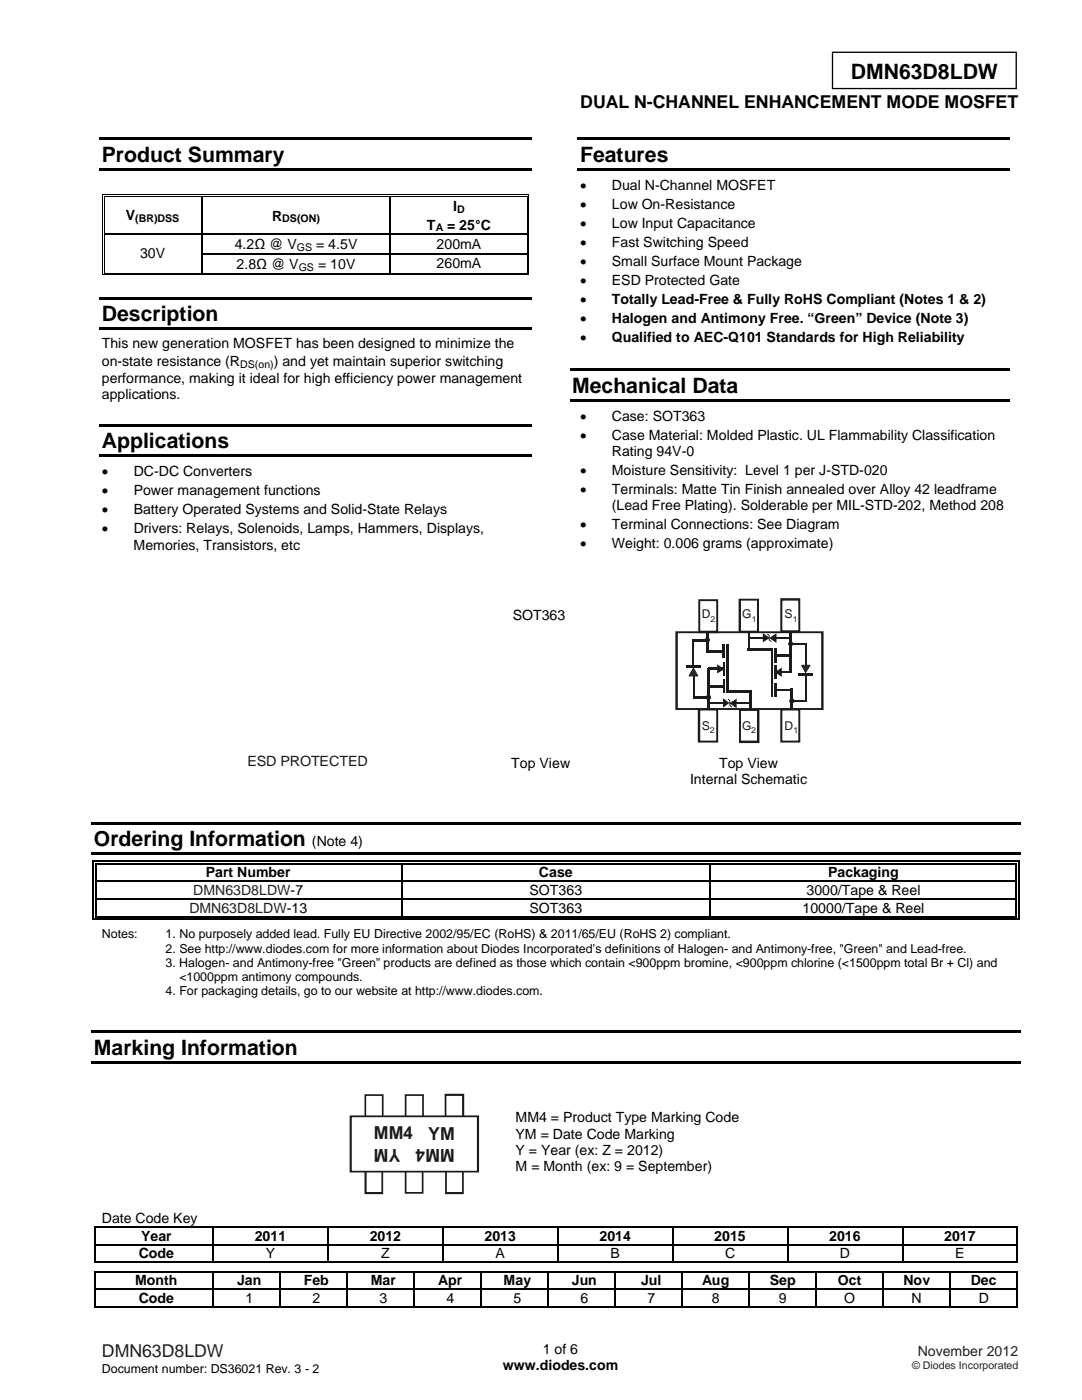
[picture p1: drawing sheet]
<svg xmlns="http://www.w3.org/2000/svg" width="216mm" height="279mm" viewBox="0 0 216 279" stroke-linecap="round" stroke-linejoin="round" font-family="sans-serif">
<path d="M166.1 10.4h36.7v7.3h-36.7z" fill="none" stroke="#000" stroke-width=".26"/>
<g fill="#000">
<path d="M19.8 27.5h86.3v.5h-86.3zM19.8 33.5h86.3v.6h-86.3zM20.3 38.7h.2v.6h-.2zM20.3 38.7h.5v.2h-.5zM20.7 39.1h.1v.2h-.1zM20.7 39.1h.1v.1h-.1zM40.2 39.2l.2 .1zM40.2 38.7h.5v.2h-.5zM40.2 39.1h.5v.1h-.5zM77.7 39.2l.3 .1zM77.7 38.7h.5v.2h-.5zM77.7 39.1h.5v.1h-.5z"/>
<path d="M105.1 38.7h.5v.2h-.5zM105.1 39.1h.2v.2h-.2zM105.1 39.1h.2v.1h-.2zM105.4 38.7h.2v.6h-.2zM115.2 27.5h86.3v.5h-86.3zM115.2 33.5h86.3v.6h-86.3zM19.8 59.2h86.3v.6h-86.3zM20.3 46.6h.2v.2h-.2zM20.3 50.5h.2v.3h-.2zM20.3 54.8h.5v.1h-.5zM20.7 46.6h.1v.2h-.1zM20.7 50.5h.1v.3h-.1z"/>
<path d="M20.7 54.4h.1v.2h-.1zM40.2 46.6h.2v.2h-.2zM40.2 50.5h.2v.3h-.2zM40.2 54.4h.5v.2h-.5zM77.7 46.6h.3v.2h-.3zM77.7 50.5h.3v.3h-.3zM77.7 54.4h.5v.2h-.5zM105.1 46.6h.2v.2h-.2zM105.1 50.5h.2v.3h-.2zM105.1 54.8h.5v.1h-.5zM105.1 54.4h.2v.2h-.2zM105.4 46.6h.2v.2h-.2z"/>
<path d="M105.4 50.5h.2v.3h-.2zM105.4 54.4h.2v.5h-.2zM19.8 65.3h86.3v.5h-86.3zM113.8 73.5h87.7v.6h-87.7zM19.8 84.6h86.3v.5h-86.3zM19.8 90.7h86.3v.5h-86.3zM113.8 79.6h87.7v.6h-87.7zM18.2 164h185.5v.6h-185.5zM18.2 170.1h185.5v.6h-185.5zM18.5 171.7h.2v.8h-.2zM18.5 171.7h.7v.3h-.7zM18.5 175.8h.2v.2h-.2z"/>
<path d="M18.5 179.3h.2v.3h-.2zM19 172.2h.2v.3h-.2zM19 175.8h.2v.2h-.2zM19 179.3h.2v.3h-.2zM80.1 172.5h.3zM80.1 171.7h.8v.3h-.8zM80.1 172.2h.8v.3h-.8zM80.1 175.8h.3v.2h-.3zM80.1 179.3h.3v.3h-.3zM141.5 172.5h.3zM141.5 171.7h.8v.3h-.8zM141.5 172.2h.8v.3h-.8z"/>
<path d="M141.5 175.8h.3v.2h-.3zM141.5 179.3h.3v.3h-.3zM202.6 171.7h.8v.3h-.8zM202.6 172.2h.3v.3h-.3zM202.6 175.8h.3v.2h-.3zM202.6 179.3h.3v.3h-.3zM203.1 171.7h.3v.8h-.3zM203.1 175.8h.3v.2h-.3zM203.1 179.3h.3v.3h-.3zM18.5 183.3h.7v.3h-.7zM19 182.8h.2v.3h-.2zM80.1 182.8h.8v.3h-.8z"/>
<path d="M141.5 182.8h.8v.3h-.8zM141.5 183.3h.8v.3h-.8zM202.6 183.3h.8v.3h-.8zM202.6 182.8h.3v.3h-.3zM203.1 182.8h.3v.8h-.3zM18.2 205.7h185.5v.5h-185.5zM18.2 211.8h185.5v.5h-185.5zM18.7 244.8h.3v.2h-.3zM18.7 248.3h.3v.2h-.3zM18.7 253.7h.3v.2h-.3zM18.7 257.2h.3v.3h-.3zM42.4 244.8h.3v.2h-.3z"/>
<path d="M42.4 248.3h.3v.2h-.3zM42.4 253.7h.3v.2h-.3zM42.4 257.2h.3v.3h-.3zM55.8 253.7h.2v.2h-.2zM55.8 257.2h.2v.3h-.2zM65.3 244.8h.3v.2h-.3zM65.3 248.3h.3v.2h-.3zM69.2 253.7h.2v.2h-.2zM69.2 257.2h.2v.3h-.2zM82.5 253.7h.3v.2h-.3zM82.5 257.2h.3v.3h-.3zM88.3 244.8h.2v.2h-.2z"/>
<path d="M88.3 248.3h.2v.2h-.2zM95.9 253.7h.3v.2h-.3zM95.9 257.2h.3v.3h-.3zM109.3 253.7h.2v.2h-.2zM109.3 257.2h.2v.3h-.2zM111.2 244.8h.2v.2h-.2zM111.2 248.3h.2v.2h-.2zM122.6 253.7h.3v.2h-.3zM122.6 257.2h.3v.3h-.3zM134.1 244.8h.3v.2h-.3zM134.1 248.3h.3v.2h-.3zM136 253.7h.3v.2h-.3z"/>
<path d="M136 257.2h.3v.3h-.3zM149.4 253.7h.2v.2h-.2zM149.4 257.2h.2v.3h-.2zM157 244.8h.3v.2h-.3zM157 248.3h.3v.2h-.3zM162.8 253.7h.2v.2h-.2zM162.8 257.2h.2v.3h-.2zM176.1 253.7h.3v.2h-.3zM176.1 257.2h.3v.3h-.3zM180 244.8h.2v.2h-.2zM180 248.3h.2v.2h-.2zM189.5 253.7h.2v.2h-.2z"/>
<path d="M189.5 257.2h.2v.3h-.2zM202.9 244.8h.2v.2h-.2zM202.9 248.3h.2v.2h-.2zM202.9 251.8h.2v.2h-.2zM202.9 253.7h.2v.2h-.2zM202.9 257.2h.2v.3h-.2zM202.9 260.7h.2v.2h-.2z"/>
</g>
<g fill="none" stroke="#000" stroke-width=".2">
<path d="M20.4 39.3v7.3M20.8 39.3v7.3M20.8 38.8h19.4M20.8 39.2h19.4M40.7 38.8h37M40.7 39.2h37M78.2 38.8h26.9M78.2 39.2h26.9M105.2 39.3v7.3M105.5 39.3v7.3M20.4 46.8v3.7M20.4 50.8v4.1"/>
<path d="M20.8 46.8v3.7M20.8 50.8v3.6M20.8 54.8h84.3M20.8 54.5h19.4M40.7 54.5h37M78.2 54.5h26.9M105.2 46.8v3.7M105.2 50.8v3.6M105.5 46.8v3.7M105.5 50.8v3.6"/>
</g>
<g fill="none" stroke="#000" stroke-width=".25">
<path d="M40.3 39.3v7.3M77.9 39.3v7.3M20.8 46.7h19.4M40.3 46.8v3.7M40.3 50.8v3.6M40.4 46.7h37.3M40.4 50.6h37.3M77.9 46.8v3.7M77.9 50.8v3.6M78 46.7h27.1M78 50.6h27.1M18.6 172.5v3.3"/>
<path d="M18.6 176v3.3M18.6 179.6v4M19.1 172.5v3.3M19.1 176v3.3M19.1 179.6v3.2M19.2 171.9h60.9M19.2 172.4h60.9M19.2 175.9h60.9M19.2 179.4h60.9M80.2 172.5v3.3M80.2 176v3.3M80.2 179.6v3.2"/>
<path d="M80.4 175.9h61.1M80.4 179.4h61.1M80.9 171.9h60.6M80.9 172.4h60.6M141.6 172.5v3.3M141.6 176v3.3M141.6 179.6v3.2M141.8 175.9h60.8M141.8 179.4h60.8M142.3 171.9h60.3M142.3 172.4h60.3M202.8 172.5v3.3"/>
<path d="M202.8 176v3.3M202.8 179.6v3.2M203.3 172.5v3.3M203.3 176v3.3M203.3 179.6v3.2M19.2 183.5h122.3M19.2 182.9h60.9M80.9 182.9h60.6M142.3 183.5h60.3M142.3 182.9h60.3M18.7 244.9h23.7M18.7 251.9h23.7"/>
<path d="M18.7 253.8h23.7M18.9 245v3.3M18.9 248.5v3.5M18.9 253.9v3.3M18.9 257.5v3.4M19 248.4h23.4M19 257.3h23.4M42.5 245v3.3M42.5 248.5v3.5M42.5 253.9v3.3M42.5 257.5v3.4M42.7 244.9h22.6"/>
<path d="M42.7 248.4h22.6M42.7 251.9h22.6M42.7 253.8h13.1M42.7 257.3h13.1M55.9 253.9v3.3M55.9 257.5v3.4M56 253.8h13.2M56 257.3h13.2M65.5 245v3.3M65.5 248.5v3.5M65.6 244.9h22.7M65.6 248.4h22.7"/>
<path d="M65.6 251.9h22.7M69.3 253.9v3.3M69.3 257.5v3.4M69.4 253.8h13.1M69.4 257.3h13.1M82.7 253.9v3.3M82.7 257.5v3.4M82.8 253.8h13.1M82.8 257.3h13.1M88.4 245v3.3M88.4 248.5v3.5M88.5 244.9h22.7"/>
<path d="M88.5 248.4h22.7M88.5 251.9h22.7M96 253.9v3.3M96 257.5v3.4M96.2 253.8h13.1M96.2 257.3h13.1M109.4 253.9v3.3M109.4 257.5v3.4M109.5 253.8h13.1M109.5 257.3h13.1M111.3 245v3.3M111.3 248.5v3.5"/>
<path d="M111.4 244.9h22.7M111.4 248.4h22.7M111.4 251.9h22.7M122.8 253.9v3.3M122.8 257.5v3.4M122.9 253.8h13.1M122.9 257.3h13.1M134.2 245v3.3M134.2 248.5v3.5M134.4 244.9h22.6M134.4 248.4h22.6M134.4 251.9h22.6"/>
<path d="M136.1 253.9v3.3M136.1 257.5v3.4M136.3 253.8h13.1M136.3 257.3h13.1M149.5 253.9v3.3M149.5 257.5v3.4M149.6 253.8h13.2M149.6 257.3h13.2M157.1 245v3.3M157.1 248.5v3.5M157.3 244.9h22.7M157.3 248.4h22.7"/>
<path d="M157.3 251.9h22.7M162.9 253.9v3.3M162.9 257.5v3.4M163 253.8h13.1M163 257.3h13.1M176.3 253.9v3.3M176.3 257.5v3.4M176.4 253.8h13.1M176.4 257.3h13.1M180.1 245v3.3M180.1 248.5v3.5M180.2 244.9h22.7"/>
<path d="M180.2 248.4h22.7M180.2 251.9h22.7M189.6 253.9v3.3M189.6 257.5v3.4M189.7 253.8h13.2M189.7 257.3h13.2M203 245v3.3M203 248.5v3.5M203 253.9v3.3M203 257.5v3.4M18.7 260.8h23.7M42.7 260.8h13.1"/>
<path d="M56 260.8h13.2M69.4 260.8h13.1M82.8 260.8h13.1M96.2 260.8h13.1M109.5 260.8h13.1M122.9 260.8h13.1M136.3 260.8h13.1M149.6 260.8h13.2M163 260.8h13.1M176.4 260.8h13.1M189.7 260.8h13.2"/>
</g>
<path d="M135.1 126h28.9v.4h-28.9zM164 126h.3v.2h-.3zM163.9 126.2h.4v15.3h-.4zM164 141.5h.3v.2h-.3zM135.1 141.3h28.9v.4h-28.9zM134.8 141.5h.3v.2h-.3zM134.8 126.2h.5v15.3h-.5zM134.8 126h.3v.2h-.3z" fill="#1f1a17"/>
<path d="M154.7 129.4v2.8M154.7 132.8v2.7M154.7 136.3v2.7M154.9 130.7h2.9M157.7 126.1v8.2M157.9 137.4v4.3" fill="none" stroke="#1f1a17" stroke-width=".4"/>
<path d="M149.4 126.2v3.6" fill="none" stroke="#1f1a17" stroke-width=".38"/>
<g fill="#1f1a17">
<path d="M147.7 125.9h3.6v.4h-3.6zM151.3 126.1h.1v.2h-.1zM151 119.7h.4v6.4h-.4zM151.3 119.5h.1v.2h-.1zM147.7 119.5h3.6v.4h-3.6zM147.4 119.5h.3v.2h-.3zM147.4 119.7h.4v6.4h-.4zM147.4 126.1h.3v.2h-.3z"/>
<path d="M139.5 147.8h3.6v.4h-3.6zM143.1 148h.2v.2h-.2zM142.9 141.6h.4v6.4h-.4zM143.1 141.4h.2v.2h-.2zM139.5 141.4h3.6v.4h-3.6zM139.2 141.4h.3v.2h-.3zM139.2 141.6h.5v6.4h-.5zM139.2 148h.3v.2h-.3z"/>
<path d="M139.5 125.9h3.6v.5h-3.6zM143.1 126.2h.2v.2h-.2zM142.9 119.8h.4v6.4h-.4zM143.1 119.6h.2v.2h-.2zM139.5 119.6h3.6v.4h-3.6zM139.3 119.6h.2v.2h-.2zM139.3 119.8h.4v6.4h-.4zM139.3 126.2h.2v.2h-.2z"/>
<path d="M147.7 147.8h3.6v.5h-3.6zM151.3 148h.2v.3h-.2zM151 141.7h.5v6.3h-.5zM151.3 141.5h.2v.2h-.2zM147.7 141.5h3.6v.4h-3.6zM147.5 141.5h.2v.2h-.2zM147.5 141.7h.3v6.3h-.3zM147.5 148h.2v.3h-.2z"/>
<path d="M155.9 125.8h3.6v.4h-3.6zM159.5 126h.2v.2h-.2zM159.3 119.7h.4v6.3h-.4zM159.5 119.4h.2v.3h-.2zM155.9 119.4h3.6v.5h-3.6zM155.7 119.4h.2v.3h-.2zM155.7 119.7h.4v6.3h-.4zM155.7 126h.2v.2h-.2z"/>
<path d="M155.9 147.8h3.6v.4h-3.6zM159.5 148h.2v.2h-.2zM159.3 141.6h.4v6.4h-.4zM159.5 141.4h.2v.2h-.2zM155.9 141.4h3.6v.4h-3.6zM155.7 141.4h.2v.2h-.2zM155.7 141.6h.4v6.4h-.4zM155.7 148h.2v.2h-.2z"/>
</g>
<path d="M154 129.4v9.6M154.6 134.1h3.2M154.6 137.6h3.4M157.8 128.5h2.9M158 139.8h2.9M160.7 128.3v4.5M160.8 134.7v5.3" fill="none" stroke="#1f1a17" stroke-width=".38"/>
<path d="M149.2 129.6h4.9" fill="none" stroke="#1f1a17" stroke-width=".4"/>
<path d="M159.3 134.3h2.9v.5h-2.9z" fill="#1f1a17"/>
<path d="M160 132.8h1.6l-.9 1.4z" fill="#292e26"/>
<path d="M160 132.8h1.6l-.9 1.4z" fill="none" stroke="#1f1a17" stroke-width=".2"/>
<g fill="#1f1a17">
<path d="M155.6 133.5h.4v1.2h-.4zM156 133.2v.3h-.2h-.1zM154.8 133.9l.9-.4 .2 .2-.8 .6zM154.8 133.9l.2 .2-.2 .2-.2-.2zM155.1 133.9l.8 .6-.2 .4-.9-.6zM155.8 134.7h.2v.4l-.3-.2z"/>
<path d="M157.7 127.9v.5zM157.7 127.9l.4 .2-.3 .3h-.1zM157.8 128.4l.3-.3 .2 .4h-.5zM158.1 128.5h.2zM157.8 128.5h.5zM157.8 128.5h.5zM157.8 128.5h.5l-.2 .3zM157.7 128.6l.1-.1 .3 .3-.4 .2zM157.7 128.8v.2zM157.7 128.6v.4zM157.7 128.6v.4zM157.7 128.5v.5h-.2v-.2zM157.3 128.5h.4l-.2 .3-.2-.1zM157.3 128.5h.2zM157.3 128.5h.3zM157.3 128.5h.3zM157.3 128.3l.2-.2 .2 .3-.4 .1zM157.5 128l.2-.1v.5l-.2-.3zM157.7 127.9v.2zM157.7 127.9v.5z"/>
<path d="M158 139.4v.4zM158 139.4l.4 .2-.3 .2zM158.4 139.6l.1 .2h-.4zM158.3 139.8h.2zM158.1 139.8h.4zM158.1 139.8h.4zM158.1 139.8h.4v.3l-.2 .1zM158 140h.1l.2 .2-.3 .2zM158 140.2v.2zM158 140v.4zM158 140v.4zM157.6 140.2l.3-.2 .1 .4zM157.5 140h.4l-.3 .2zM157.5 140h.1zM157.5 139.8h.4v.2h-.4zM157.5 139.8h.4zM157.5 139.7l.1-.1 .3 .2h-.4zM157.6 139.6l.4-.2v.4h-.1zM158 139.4v.2zM158 139.4v.4z"/>
</g>
<g fill="#1f1a17">
<path d="M157.5 128.2h.5l.1 .3-.1 .2-.3 .1-.2-.1z" fill-rule="evenodd"/>
<path d="M157.7 139.7l.3-.1 .2 .1 .1 .1-.1 .3h-.5z" fill-rule="evenodd"/>
</g>
<path d="M149.2 127.3h3.7M154.2 127.3h3.6" fill="none" stroke="#1f1a17" stroke-width=".38"/>
<path d="M154.5 126.8h.4v1.1h-.4zM154.6 126.6l.3-.2v.4h-.2zM153.8 127.1l.8-.5 .2 .4-.8 .5zM153.5 127.3l.3-.2 .1 .2-.1 .2zM154 127.1l.8 .6-.2 .4-.8-.6zM154.7 127.9h.2v.4l-.3-.2z" fill="#1f1a17"/>
<path d="M152.4 126.8l.8 .5-.8 .5z" fill="#000"/>
<path d="M152.2 126.8h.4v1h-.4zM152.2 127.8h.2l.1 .2-.3 .2zM152.3 127.6l.8-.5 .3 .3-.9 .6zM153.2 127.3l.2-.2 .2 .2-.2 .1zM152.5 126.6l.9 .5-.3 .3-.8-.5zM152.2 126.4l.3 .2-.1 .2h-.2z" fill="#1f1a17"/>
<path d="M153.2 126.6l.3 .3v.8l.4 .3" fill="none" stroke="#1f1a17" stroke-width=".2"/>
<path d="M141.2 126v4.3" fill="none" stroke="#1f1a17" stroke-width=".4"/>
<path d="M144.5 132.1v2.8" fill="none" stroke="#1f1a17" stroke-width=".38"/>
<path d="M144.2 128.6h.5v2.8h-.5z" fill="#1f1a17"/>
<path d="M144.5 135.5v2.7" fill="none" stroke="#1f1a17" stroke-width=".38"/>
<g fill="#1f1a17">
<path d="M141.2 133.3h.4v8.3h-.4z"/>
<path d="M149.5 137.9h.5v3.6h-.5z"/>
</g>
<path d="M141.4 136.9h2.9" fill="none" stroke="#1f1a17" stroke-width=".4"/>
<path d="M138.3 127.5v5.5M138.5 134.9v4.4" fill="none" stroke="#1f1a17" stroke-width=".38"/>
<g fill="#1f1a17">
<path d="M141.3 133.3h3.3v.4h-3.3z"/>
<path d="M141.1 129.8h3.4v.5h-3.4z"/>
<path d="M144.9 128.7h.5v9.6h-.5z"/>
<path d="M138.2 127.5h2.9v.5h-2.9z"/>
<path d="M145.1 137.8h4.8v.5h-4.8z"/>
<path d="M138.4 138.9h2.9v.5h-2.9z"/>
</g>
<path d="M137 133.1h2.9" fill="none" stroke="#1f1a17" stroke-width=".4"/>
<path d="M138.4 133.4l.8 1.5h-1.7z" fill="#292e26"/>
<path d="M138.4 133.4l.8 1.5h-1.7z" fill="none" stroke="#1f1a17" stroke-width=".2"/>
<g fill="#1f1a17">
<path d="M143.1 133h.4v1h-.4zM143.1 134h.2l.1 .2-.3 .2zM143.2 133.9l.9-.5 .2 .3-.9 .5zM144.3 133.4l.3 .1-.3 .2-.1-.2zM143.4 132.8l.9 .6-.2 .2-.9-.5zM143.1 132.6l.3 .2-.1 .2h-.2z"/>
<path d="M141.4 139.3v.4zM141 139.6l.4-.3v.4zM140.9 139.2h.4v.1l-.3 .3zM140.9 139.2h.2zM140.9 139.2h.4zM140.9 139.2h.4zM141 138.8l.3 .4h-.4zM141 138.8l.4-.1v.4zM141.4 138.7v.2zM141.4 138.7v.4zM141.4 138.7v.4zM141.4 138.7l.4 .1-.4 .3zM141.5 139.1l.3-.3 .1 .4h-.4zM141.6 139.2h.3zM141.5 139.2h.4zM141.5 139.2h.4zM141.5 139.2h.4l-.1 .4zM141.4 139.3l.4 .3-.4 .1zM141.4 139.5v.2zM141.4 139.3v.4z"/>
<path d="M141.2 127.8v.5zM140.8 128.1l.4-.3v.5zM140.6 127.7h.5v.1l-.3 .3zM140.6 127.7h.2zM140.6 127.7h.5zM140.6 127.7h.5zM140.8 127.3l.3 .4h-.5zM140.8 127.3l.4-.1v.4zM141.2 127.2v.2zM141.2 127.2v.4zM141.2 127.2v.4zM141.2 127.2l.3 .1-.2 .3zM141.5 127.3l.1 .4h-.3zM141.5 127.7h.1zM141.3 127.7h.3zM141.3 127.7h.3zM141.3 127.7h.3l-.1 .4zM141.2 127.8l.3 .3-.3 .2zM141.2 128v.3zM141.2 127.8v.5z"/>
</g>
<g fill="#1f1a17">
<path d="M140.9 127.5h.5v.4h-.5l-.1-.2z" fill-rule="evenodd"/>
<circle cx="141.4" cy="139.2" r=".29"/>
</g>
<path d="M141.3 140.3h3.6M146.3 140.3h3.6" fill="none" stroke="#1f1a17" stroke-width=".38"/>
<path d="M144.3 139.8h.4v1h-.4zM144.3 140.8h.2l.1 .2-.3 .2zM144.3 140.7l.8-.6 .2 .3-.7 .6zM145.3 140.1l.3 .2-.3 .1zM144.3 139.8l.3-.2 .7 .5-.2 .3zM144.3 139.4l.3 .2-.1 .2h-.2z" fill="#1f1a17"/>
<path d="M145.9 140.3l.9-.5v1.1z" fill="#000"/>
<path d="M146.6 139.8h.4v1.1h-.4zM147 139.4v.4h-.2l-.1-.1zM145.8 140.1l.9-.4 .2 .3-.9 .5zM145.5 140.3l.3-.2 .1 .2-.1 .2zM146 140.1l.9 .6-.3 .4-.8-.6zM146.8 140.9h.2v.4l-.4-.2z" fill="#1f1a17"/>
<path d="M145.3 139.6l.3 .2v.9l.4 .4" fill="none" stroke="#1f1a17" stroke-width=".2"/>
<g fill="#1f1a17">
<path d="M70 222.6h25.3v.4h-25.3zM95.3 222.6h.3v.2h-.3zM95.2 222.8h.4v11h-.4zM95.3 233.8h.3v.2h-.3zM70 233.7h25.3v.3h-25.3zM69.8 233.8h.2v.2h-.2zM69.8 222.8h.4v11h-.4zM69.8 222.6h.2v.2h-.2z"/>
<path d="M84.2 218.5h.4v4.3h-.4zM84.4 218.4h.2v.1h-.2zM80.9 218.4h3.5v.3h-3.5zM80.8 218.4h.1v.1h-.1zM80.8 218.5h.3v4.3h-.3z"/>
<path d="M76.2 218.5h.3v4.3h-.3zM76.4 218.4h.1v.1h-.1zM72.9 218.4h3.5v.3h-3.5zM72.7 218.4h.2v.1h-.2zM72.7 218.5h.4v4.3h-.4z"/>
<path d="M92.2 218.5h.4v4.3h-.4zM92.5 218.3h.1v.2h-.1zM88.9 218.3h3.6v.4h-3.6zM88.7 218.3h.2v.2h-.2zM88.7 218.5h.4v4.3h-.4z"/>
<path d="M72.7 233.8h.5v4.3h-.5zM72.7 238.1h.3v.2h-.3zM73 237.9h3.3v.4h-3.3zM76.3 238.1h.2v.2h-.2zM76.1 233.8h.4v4.3h-.4z"/>
<path d="M80.8 233.7h.3v4.4h-.3zM80.8 238.1h.1v.1h-.1zM80.9 237.9h3.4v.3h-3.4zM84.3 238.1h.2v.1h-.2zM84.2 233.7h.3v4.4h-.3z"/>
<path d="M88.8 233.8h.4v4.3h-.4zM88.8 238.1h.2v.2h-.2zM89 237.9h3.4v.4h-3.4zM92.4 238.1h.1v.2h-.1zM92.2 233.8h.3v4.3h-.3z"/>
</g>
<g font-size="4.2">
<text x="169.8" y="15.8">DMN63D8LDW</text>
<text x="20.3" y="32.3">Product Summary</text>
<text x="115.7" y="32.3">Features</text>
<text x="20.3" y="64.1">Description</text>
<text x="114.2" y="78.4">Mechanical Data</text>
<text x="20.3" y="89.5">Applications</text>
<text x="18.7" y="168.9">Ordering Information</text>
<text x="18.7" y="210.5">Marking Information</text>
</g>
<g font-size="3.6" fill="#1f1a17">
<text x="74.6" y="227.4">MM4</text>
<text x="85.4" y="227.5">YM</text>
<text x="79.9" y="229.3" transform="rotate(-180 79.9 229.3)">YM</text>
<text x="90.8" y="229.4" transform="rotate(-180 90.8 229.4)">MM4</text>
</g>
<text font-size="3.5" x="115.8" y="21.5">DUAL N-CHANNEL ENHANCEMENT MODE MOSFET</text>
<text font-size="3.5" fill="#231f20" x="20.3" y="270.9">DMN63D8LDW</text>
<g font-size="2.8">
<text x="115.7" y="37.9">•</text>
<text x="115.7" y="41.7">•</text>
<text x="122.1" y="37.9">Dual N-Channel MOSFET</text>
<text x="122.1" y="41.7">Low On-Resistance</text>
<text x="25.1" y="44">V</text>
<text x="54.3" y="44">R</text>
<text x="85.2" y="45.8">T</text>
<text x="89.2" y="45.8">= 25°C</text>
<text x="90.4" y="42.2">I</text>
<text x="115.7" y="45.5">•</text>
<text x="122.1" y="45.5">Low Input Capacitance</text>
<text x="27.9" y="51.6">30V</text>
<text x="46.8" y="49.8">4.2Ω @ V</text>
<text x="47.2" y="53.7">2.8Ω @ V</text>
<text x="63.1" y="49.8">= 4.5V</text>
<text x="63.5" y="53.7">= 10V</text>
<text x="87.1" y="53.6">260mA</text>
<text x="87.1" y="49.6">200mA</text>
<text x="115.7" y="49.3">•</text>
<text x="115.7" y="53.1">•</text>
<text x="122.1" y="49.3">Fast Switching Speed</text>
<text x="122.1" y="53.1">Small Surface Mount Package</text>
<text x="115.7" y="56.9">•</text>
<text x="122.1" y="56.9">ESD Protected Gate</text>
<text x="115.7" y="60.6">•</text>
<text x="115.7" y="64.4">•</text>
<text x="122.1" y="60.6">Totally Lead-Free &amp; Fully RoHS Compliant (Notes 1 &amp; 2)</text>
<text x="122.1" y="64.4">Halogen and Antimony Free. “Green” Device (Note 3)</text>
<text x="20.3" y="69.5">This new generation MOSFET has been designed to minimize the</text>
<text x="115.7" y="68.2">•</text>
<text x="122.1" y="68.2">Qualified to AEC-Q101 Standards for High Reliability</text>
<text x="20.3" y="76.4">performance, making it ideal for high efficiency power management</text>
<text x="20.3" y="73.1">on-state resistance (R</text>
<text x="54.6" y="73.1">) and yet maintain superior switching</text>
<text x="20.3" y="79.7">applications.</text>
<text x="115.7" y="84">•</text>
<text x="122.1" y="84">Case: SOT363</text>
<text x="115.7" y="87.8">•</text>
<text x="122.1" y="87.8">Case Material: Molded Plastic. UL Flammability Classification</text>
<text x="20.3" y="95.1">•</text>
<text x="26.7" y="95.1">DC-DC Converters</text>
<text x="115.7" y="94.8">•</text>
<text x="122.1" y="91">Rating 94V-0</text>
<text x="122.1" y="94.8">Moisture Sensitivity: Level 1 per J-STD-020</text>
<text x="20.3" y="98.9">•</text>
<text x="26.7" y="98.9">Power management functions</text>
<text x="115.7" y="98.6">•</text>
<text x="122.1" y="101.9">(Lead Free Plating). Solderable per MIL-STD-202, Method 208</text>
<text x="122.1" y="98.6">Terminals: Matte Tin Finish annealed over Alloy 42 leadframe</text>
<text x="20.3" y="102.7">•</text>
<text x="20.3" y="106.4">•</text>
<text x="26.7" y="102.7">Battery Operated Systems and Solid-State Relays</text>
<text x="26.7" y="106.4">Drivers: Relays, Solenoids, Lamps, Hammers, Displays,</text>
<text x="115.7" y="105.6">•</text>
<text x="122.1" y="105.6">Terminal Connections: See Diagram</text>
<text x="26.7" y="109.7">Memories, Transistors, etc</text>
<text x="115.7" y="109.4">•</text>
<text x="122.1" y="109.4">Weight: 0.006 grams (approximate)</text>
<text x="102.3" y="123.8">SOT363</text>
<text x="102" y="153.2">Top View</text>
<text x="143.5" y="153.2">Top View</text>
<text x="137.7" y="156.4">Internal Schematic</text>
<text x="62.3" y="168.9">(Note 4)</text>
<text x="41.1" y="175.1">Part Number</text>
<text x="105.7" y="178.6">SOT363</text>
<text x="107.5" y="175.1">Case</text>
<text x="160.9" y="178.6">3000/Tape &amp; Reel</text>
<text x="165.3" y="175.1">Packaging</text>
<text x="105.7" y="182.1">SOT363</text>
<text x="160.2" y="182.1">10000/Tape &amp; Reel</text>
<text x="102.9" y="224">MM4 = Product Type Marking Code</text>
<text x="102.9" y="227.2">YM = Date Code Marking</text>
<text x="102.9" y="230.5">Y = Year (ex: Z = 2012)</text>
<text x="102.9" y="233.7">M = Month (ex: 9 = September)</text>
<text x="20.3" y="244.1">Date Code Key</text>
<text x="27.7" y="251.1">Code</text>
<text x="28.2" y="247.6">Year</text>
<text x="50.8" y="247.6">2011</text>
<text x="53" y="251.1">Y</text>
<text x="73.8" y="247.6">2012</text>
<text x="76.1" y="251.1">Z</text>
<text x="96.7" y="247.6">2013</text>
<text x="98.9" y="251.1">A</text>
<text x="119.6" y="247.6">2014</text>
<text x="121.8" y="251.1">B</text>
<text x="142.5" y="247.6">2015</text>
<text x="144.7" y="251.1">C</text>
<text x="165.5" y="247.6">2016</text>
<text x="167.6" y="251.1">D</text>
<text x="188.4" y="247.6">2017</text>
<text x="190.6" y="251.1">E</text>
<text x="27" y="256.5">Month</text>
<text x="47.3" y="256.5">Jan</text>
<text x="60.6" y="256.5">Feb</text>
<text x="74" y="256.5">Mar</text>
<text x="87.4" y="256.5">Apr</text>
<text x="100.5" y="256.5">May</text>
<text x="114.1" y="256.5">Jun</text>
<text x="127.9" y="256.5">Jul</text>
<text x="140.1" y="256.5">Aug</text>
<text x="153.6" y="256.5">Sep</text>
<text x="167.2" y="256.5">Oct</text>
<text x="180.3" y="256.5">Nov</text>
<text x="193.7" y="256.5">Dec</text>
<text x="27.7" y="260.1">Code</text>
<text x="49" y="260.1">1</text>
<text x="62.3" y="260.1">2</text>
<text x="75.7" y="260.1">3</text>
<text x="89.1" y="260.1">4</text>
<text x="102.4" y="260.1">5</text>
<text x="115.8" y="260.1">6</text>
<text x="129.2" y="260.1">7</text>
<text x="142" y="260.1">8</text>
<text x="155.4" y="260.1">9</text>
<text x="168.4" y="260.1">O</text>
<text x="181.9" y="260.1">N</text>
<text x="195.3" y="260.1">D</text>
<text x="100.3" y="273.5">www.diodes.com</text>
<text x="108.3" y="270.2">1 of 6</text>
</g>
<text font-size="2.8" fill="#1f1a17" x="49.4" y="152.8">ESD PROTECTED</text>
<g font-size="2.8" fill="#231f20">
<text x="38.6" y="178.6">DMN63D8LDW-7</text>
<text x="37.8" y="182.1">DMN63D8LDW-13</text>
<text x="183.1" y="270.6">November 2012</text>
</g>
<g font-size="2.5">
<text x="20.3" y="187.3">Notes:</text>
<text x="33" y="190.1">2. See http://www.diodes.com for more information about Diodes Incorporated’s definitions of Halogen- and Antimony-free, &quot;Green&quot; and Lead-free.</text>
<text x="33" y="187.3">1. No purposely added lead. Fully EU Directive 2002/95/EC (RoHS) &amp; 2011/65/EU (RoHS 2) compliant.</text>
<text x="33" y="193">3. Halogen- and Antimony-free &quot;Green” products are defined as those which contain &lt;900ppm bromine, &lt;900ppm chlorine (&lt;1500ppm total Br + Cl) and</text>
<text x="35.8" y="195.8">&lt;1000ppm antimony compounds.</text>
<text x="33" y="198.6">4. For packaging details, go to our website at http://www.diodes.com.</text>
<text x="20.3" y="274">Document number: DS36021 Rev. 3 - 2</text>
</g>
<g font-size="2.4" fill="#1f1a17">
<text x="140" y="123.4">D</text>
<text x="148.1" y="123.4">G</text>
<text x="156.6" y="123.4">S</text>
<text x="140" y="145.7">S</text>
<text x="148.1" y="145.7">G</text>
<text x="156.6" y="145.7">D</text>
</g>
<g font-size="2.1">
<text x="27" y="44.4">(BR)DSS</text>
<text x="56.3" y="44.4">DS(ON)</text>
<text x="87" y="46.2">A</text>
<text x="91.2" y="42.5">D</text>
<text x="59.2" y="50.1">GS</text>
<text x="59.6" y="54">GS</text>
<text x="47.9" y="73.5">DS(on)</text>
</g>
<text font-size="2.1" fill="#231f20" x="182" y="273.2">© Diodes Incorporated</text>
<g font-size="1.6" fill="#1f1a17">
<text x="141.8" y="124">2</text>
<text x="150" y="124">1</text>
<text x="158.2" y="124">1</text>
<text x="141.6" y="146.2">2</text>
<text x="149.9" y="146.3">2</text>
<text x="158.3" y="146.3">1</text>
</g>
</svg>
